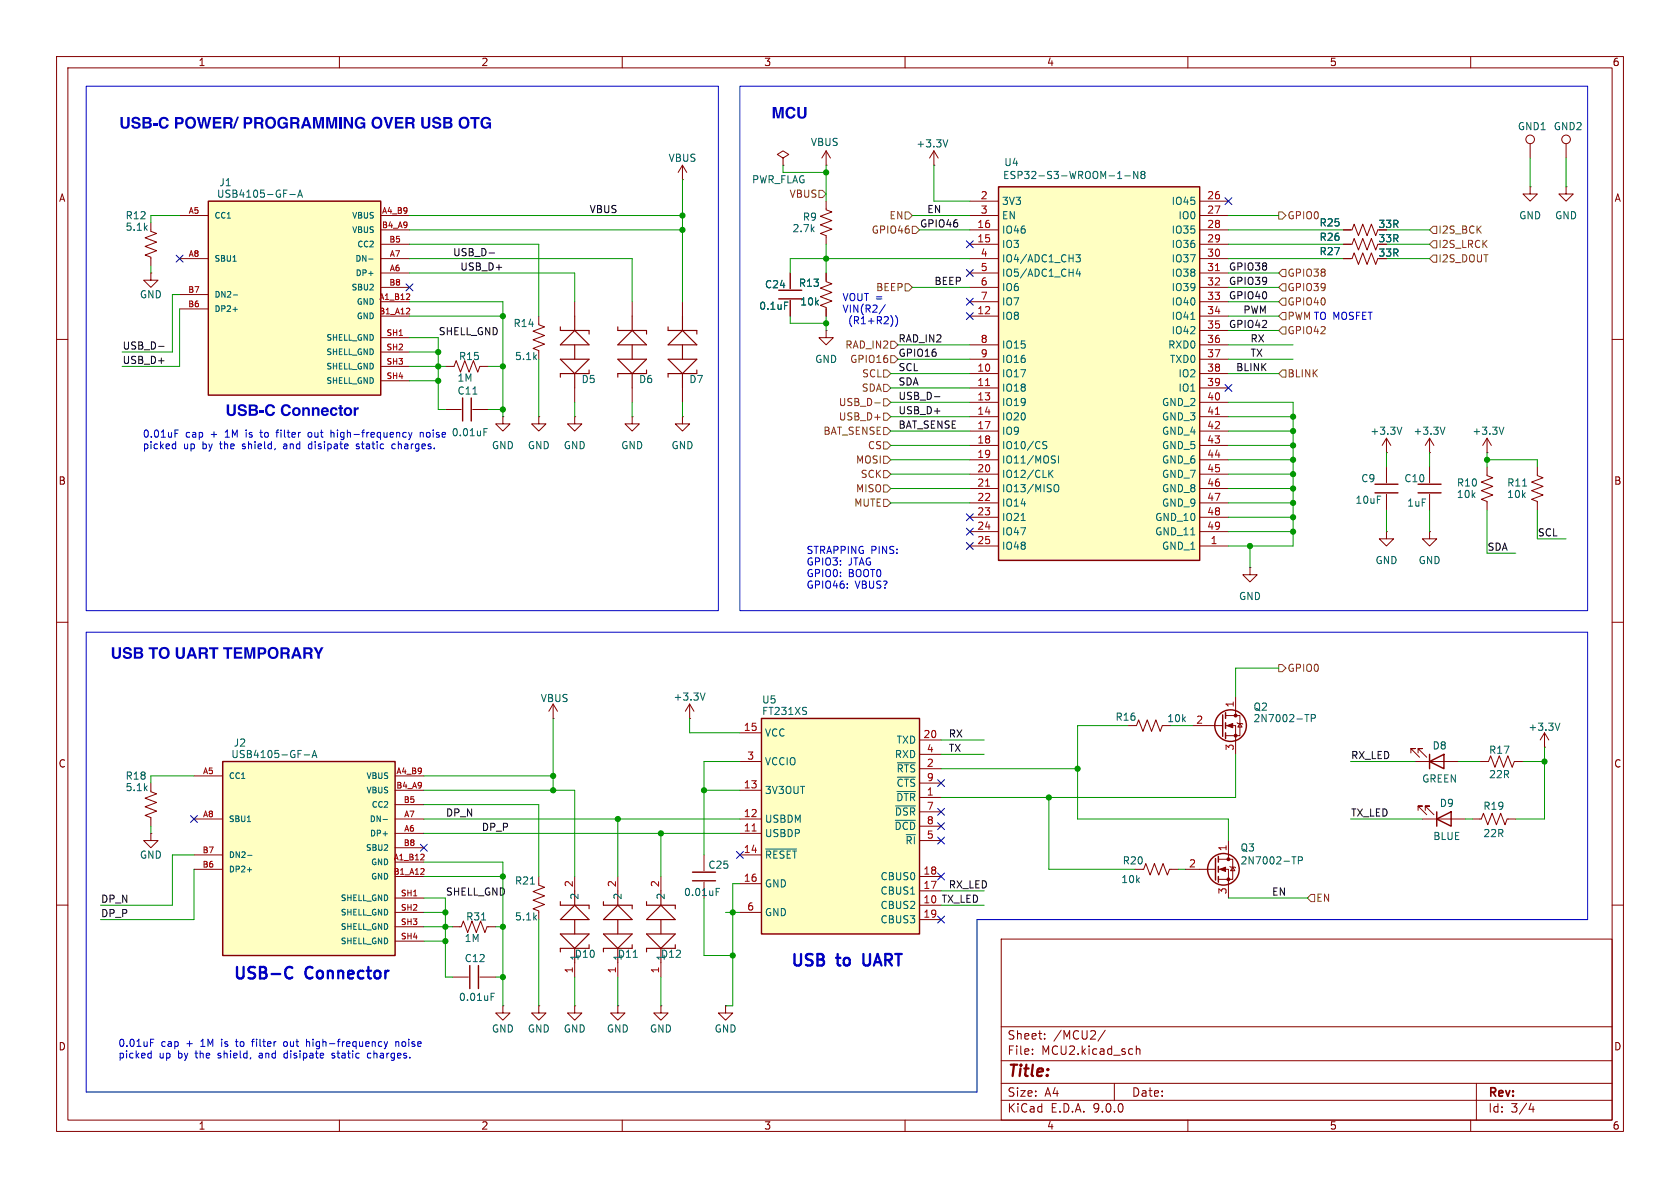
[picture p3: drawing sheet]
<svg xmlns="http://www.w3.org/2000/svg" width="297mm" height="210mm" viewBox="0 0 297 210" stroke-linecap="round" stroke-linejoin="round" font-family="sans-serif">
<g fill="none" stroke="#840000" stroke-width=".18">
<path d="M10 10h277v190h-277zM12 12h273v186h-273zM60 10v2M110 10v2M160 10v2M210 10v2M260 10v2M138.4 27.9l1-.6-1-.6-1 .6 1 .6v1.3M138.4 29.2h.1M146 35.6v1.5l1.1 .4-2.1 .7 2.1 .8-2.1 .8 2.1 .7-2.1 .8 1 .4v1.5M165.1 29.2h.1M165.1 26.7l-.8 1.2"/>
<path d="M165.1 26.7l.8 1.2M165.1 26.7v2.5M270.5 33v1.3h1.3l-1.3 1.3-1.3-1.3h1.3M270.5 33h.1M270.5 25.4v2.5M276.9 33v1.3h1.2l-1.2 1.3-1.3-1.3h1.3M276.9 33h.1M276.9 25.4v2.5M95.2 55.9v1.5l1.1 .4-2.1 .7 2.1 .8-2.1 .8 2.1 .7-2.1 .8 1 .4v1.5M146 48.3v1.5l1.1 .4-2.1 .7 2.1 .8-2.1 .8 2.1 .7-2.1 .8 1 .4v1.5M146 58.4v1.3h1.3l-1.3 1.3-1.2-1.3h1.2M146 58.4h.1"/>
<path d="M237.5 40.6h1.5l.4-1 .8 2.1 .7-2.1 .8 2.1 .7-2.1 .8 2.1 .4-1.1M237.5 43.2h1.5l.4-1 .8 2 .7-2 .8 2 .7-2 .8 2 .4-1M237.5 45.7h1.5l.4-1 .8 2 .7-2 .8 2 .7-2 .8 2 .4-1M10 60h2M245.1 77.5l-.8 1.2M245.1 77.5l.8 1.2M245.1 77.5v2.5M252.7 77.5l-.7 1.2M252.7 77.5l.8 1.2M252.7 77.5v2.5M262.9 77.5l-.8 1.2M262.9 77.5l.8 1.2"/>
<path d="M262.9 77.5v2.5M285 60h2M245.1 80h.1M245.1 94v1.3h1.3l-1.3 1.2-1.3-1.2h1.3M245.1 94h.1M245.1 82.6v2.7M245.1 87.4v2.8M252.7 80h.1M252.7 94v1.3h1.3l-1.3 1.2-1.2-1.2h1.2M252.7 94h.1M252.7 82.6v2.7M252.7 87.4v2.8"/>
<path d="M262.9 80h.1M262.9 82.6v1.5l1 .4-2 .7 2 .8-2 .7 2 .8-2 .8 1 .3v1.6M271.8 82.6v1.5l1 .4-2 .7 2 .8-2 .7 2 .8-2 .8 1 .3v1.6M10 110h2M285 110h2M26.7 138.4v1.6l1 .3-2 .8 2 .8-2 .7 2 .8-2 .7 1 .4v1.6M210.8 128.3h5.4M216.7 126.5h2.5v3.5h-2.5M216.7 128.3h1.7v5.1M218.4 123.2v3.3M218.7 127.8l.1 .1h.8l.1 .1M219.2 127.9l.4 .6h-.8z"/>
<path d="M249.4 133.1v-.8h.8h-.8l1.6 1.6M250.2 134.6h7.6M250.7 133.1v-.8h.8h-.8l1.5 1.6M261.6 134.6h1.5l.4-1 .8 2 .7-2 .8 2 .8-2 .7 2 .4-1h1.5M273 132.1h.1M273 129.5l-.7 1.3M273 129.5l.8 1.3M273 129.5v2.6M26.7 147.3v1.3h1.2l-1.2 1.3-1.3-1.3h1.3M26.7 147.3h.1M95.2 154.9v1.6l1.1 .3-2.1 .8 2.1 .8-2.1 .7 2.1 .8-2.1 .8 1 .3v1.6M101.6 154.9v2.6"/>
<path d="M109.2 154.9v2.6M116.8 154.9v2.6M10 160h2M80 163.8h1.5l.4-1 .8 2 .7-2 .8 2 .8-2 .7 2 .4-1h1.5M80 172.7h2.8M84.8 172.7h2.8M101.6 170.2v2.5M109.2 177.8v1.3h1.3l-1.3 1.2-1.3-1.2h1.3M109.2 177.8h.1M109.2 170.2v2.5M116.8 177.8v1.3h1.3l-1.3 1.2-1.2-1.2h1.2M116.8 177.8h.1"/>
<path d="M116.8 170.2v2.5M128.3 177.8v1.3h1.2l-1.2 1.2-1.3-1.2h1.3M128.3 177.8h.1M177 166h108v32h-108zM285 160h2M60 198v2M110 198v2M160 198v2M177 194.5h108M177 191.5h108M177 187.5h108M177 181.5h108"/>
<path d="M182.5 186.3v.1M182.5 185.5v.1M184.7 183.6v.1M184.7 182.8v.1M195.4 182.1l-1.3 2M197 191.5v3M200.9 184.9v1.5M200.9 185.5l.2-.1 .4 .1v.9M210 198v2M260 198v2M261 191.5v6.5M270.7 195l-.4 1.1h.9"/>
<path d="M271 195.6v1"/>
<circle cx="270.5" cy="24.6" r=".76"/>
<circle cx="276.9" cy="24.6" r=".76"/>
</g>
<g fill="none" stroke="#006464" stroke-width=".18">
<path d="M167.6 24.7l-.5 1.3M247.8 75.5l-.4 1.3M255.5 75.5l-.5 1.3M265.9 75.5l-.5 1.3M269.2 85.9h.7M230.7 126.3h.7M231.8 127l.6-.1 .1-.2v-.3l-.7-.1v1.3M275.8 127.8l-.5 1.3M93.8 156.3h.7M85.1 162.6h.8M86.8 176.2h.4M86.8 175.6h.6"/>
<path d="M112 169.2h.7"/>
</g>
<g fill="none" stroke="#840000" stroke-width=".25">
<path d="M243.1 85.6h4M243.1 87.1h4M250.7 85.6h4.1M250.7 87.1h4.1M216.2 126.4v3.8M216.7 126v1M216.7 127.8v1M216.7 129.5v1.1M252.7 134.6l2.6-1.2v2.5zM252.7 133.4v2.5M83.1 170.7v4.1M84.6 170.7v4.1"/>
<circle cx="217.6" cy="128.3" r="2.79"/>
</g>
<g fill="#840000" stroke="#840000" stroke-width=".18">
<path d="M216.9 128.3l1-.4v.8z"/>
<circle cx="218.4" cy="126.5" r=".25"/>
<circle cx="218.4" cy="130" r=".25"/>
</g>
<g fill="none" stroke="#840000" stroke-width=".2">
<path d="M99.1 159.4v.6h5v.7M101.6 157.5v2.5M106.7 159.4v.6h5.1v.7M109.2 157.5v2.5M114.3 159.4v.6h5.1v.7M116.8 157.5v2.5M99.1 165.1h5l-2.5 2.5zM101.6 160l2.5 2.6h-5zM101.6 162.6v2.5M101.6 167.6v2.6M104.1 167v.6h-5v.7M106.7 165.1h5.1l-2.6 2.5z"/>
<path d="M109.2 162.6v2.5M109.2 167.6v2.6M109.2 160l2.6 2.6h-5.1zM111.8 167v.6h-5.1v.7M114.3 165.1h5.1l-2.6 2.5zM114.3 162.6l2.5-2.6 2.6 2.6zM116.8 162.6v2.5M116.8 167.6v2.6M119.4 167v.6h-5.1v.7"/>
</g>
<path d="M39.4 134.6h30.4v34.3h-30.4z" fill="#ffffc2"/>
<path d="M39.4 134.6h30.4v34.3h-30.4z" fill="none" stroke="#840000" stroke-width=".25"/>
<g fill="none" stroke="#840000" stroke-width=".18">
<path d="M34.3 137.2h5.1M69.8 137.2h5.1M69.8 139.7h5.1M34.3 144.8h5.1M34.3 151.1h5.1M34.3 153.7h5.1M69.8 144.8h5.1M69.8 142.2h5.1M69.8 149.9h5.1M69.8 152.4h5.1M69.8 154.9h5.1M69.8 147.3h5.1"/>
<path d="M69.8 158.8h5.1M69.8 161.3h5.1M69.8 163.8h5.1M69.8 166.4h5.1M88.9 177.8v1.3h1.3l-1.3 1.2-1.3-1.2h1.3M88.9 177.8h.1M95.2 177.8v1.3h1.3l-1.3 1.2-1.2-1.2h1.2M95.2 177.8h.1M101.6 177.8v1.3h1.3l-1.3 1.2-1.3-1.2h1.3M101.6 177.8h.1"/>
</g>
<path d="M53.8 133.4h.9M55.2 133.9l.4-1.2 .4 1.2M55.3 133.6h.6M43.7 145.2h.6M43.7 153.7h.8M43.8 151.2h.8M67.7 144.9h.8" fill="none" stroke="#006464" stroke-width=".18"/>
<path d="M74.3 152h.7M74.3 154.6h.7M74.9 151.1v.3M74.9 153.6v.4" fill="none" stroke="#a90000" stroke-width=".18"/>
<path d="M176.5 33h35.6v66.1h-35.6z" fill="#ffffc2"/>
<g fill="none" stroke="#840000" stroke-width=".25">
<path d="M176.5 33h35.6v66.1h-35.6zM137.7 51.3h4M137.7 52.8h4M122.4 155.7h4.1M122.4 154.2h4.1M214.9 151.8v3.8M215.4 151.4v1M215.4 153.2v1M215.4 154.9v1.1M254 144.8l2.5-1.3v2.6zM254 143.5v2.6"/>
<circle cx="216.3" cy="153.7" r="2.79"/>
</g>
<g fill="none" stroke="#840000" stroke-width=".18">
<path d="M26.7 39.4v1.5l1 .4-2 .7 2 .8-2 .8 2 .7-2 .8 1 .4v1.5M146 29.2h.1M146 26.7l-.7 1.2M146 26.7l.8 1.2M146 26.7v2.5M171.4 35.6h5.1M171.4 38.1h5.1M212.1 35.6h5.1M212.1 38.1h5.1M26.7 48.3v1.2h1.2l-1.2 1.3-1.3-1.3h1.3M26.7 48.3h.1M101.6 53.3v2.6"/>
<path d="M111.8 53.3v2.6M139.7 48.3v2.8M139.7 53.1v2.8M171.4 40.6h5.1M171.4 43.2h5.1M171.4 45.7h5.1M171.4 48.3h5.1M171.4 50.8h5.1M171.4 53.3h5.1M171.4 55.9h5.1M212.1 40.6h5.1M212.1 43.2h5.1"/>
<path d="M212.1 45.7h5.1M212.1 48.3h5.1M212.1 50.8h5.1M212.1 53.3h5.1M212.1 55.9h5.1M212.1 58.4h5.1M78.7 64.8h1.6l.3-1 .8 2 .8-2 .7 2 .8-2 .8 2 .3-1h1.6M101.6 68.6v2.5M111.8 68.6v2.5M171.4 61h5.1M171.4 63.5h5.1M171.4 66h5.1"/>
<path d="M171.4 68.6h5.1M171.4 71.1h5.1M171.4 73.7h5.1M171.4 76.2h5.1M171.4 78.7h5.1M212.1 61h5.1M212.1 63.5h5.1M212.1 66h5.1M212.1 68.6h5.1M212.1 71.1h5.1M212.1 73.7h5.1M212.1 76.2h5.1"/>
<path d="M212.1 78.7h5.1M171.4 81.3h5.1M171.4 83.8h5.1M171.4 86.4h5.1M171.4 88.9h5.1M171.4 91.4h5.1M171.4 94h5.1M171.4 96.5h5.1M212.1 81.3h5.1M212.1 83.8h5.1M212.1 86.4h5.1M212.1 88.9h5.1"/>
<path d="M212.1 91.4h5.1M212.1 94h5.1M212.1 96.5h5.1M97.8 127h.1M97.8 124.5l-.8 1.2M97.8 124.5l.8 1.2M97.8 124.5v2.5M199.4 128.3h1.5l.4-1 .8 2 .7-2 .8 2 .7-2 .8 2 .4-1h1.5M124.5 151.1v2.8M124.5 156v2.8M200.7 153.7h1.5l.4-1 .7 2 .8-2 .8 2 .7-2 .8 2 .4-1h1.5M209.5 153.7h5.4"/>
<path d="M215.4 151.9h2.5v3.5h-2.5M215.4 153.7h1.8v5.1M217.2 148.6v3.3M217.4 153.2l.2 .1h.7l.1 .1M217.9 153.3l.4 .6h-.7zM250.7 143.3v-.8h.8h-.8l1.5 1.5M251.5 144.8h7.6M252 143.3v-.8h.7h-.7l1.5 1.5M260.3 144.8h1.6l.4-1 .7 2 .8-2 .7 2 .8-2 .8 2 .3-1h1.6"/>
</g>
<g fill="none" stroke="#006464" stroke-width=".18">
<path d="M197.6 31.6h.7M198.9 31.1h.9M201.1 30.3v1.3l-.7-1.3v1.3M201.9 30.8l-.2 .3 .1 .3 .1 .2 .4-.1 .1-.2v-.2l-.2-.3M201.9 30.8l-.2-.2 .2-.3h.3l.2 .2-.2 .3M201.9 30.8h.3M138.7 53.4h.6M190.2 45h.8l-.4 .5 .3 .1v.6l-.2 .1-.5-.1M190.6 47.5l-.3 .9h.7M190.9 48v.8M210.5 56.5h.7M184.3 78.4l.8 .6-.3 .3h-.5"/>
<path d="M185.1 78.1l-.5-.1-.3 .3M180.5 92h.8M185.4 83.1v1.3M185.6 83.7l.5 .7M186.1 80.6l.5 .1M186.1 83.1l-.7 .8M186.3 81.3l.3 .2-.3 .4M186.4 85.9l.2-.2a.43 .43 0 0 1 .6 .4v.4a.43 .43 0 0 1-.3 .4 .43 .43 0 0 1-.5-.1M187.1 80.6v1.3M126.6 157.6h.4M126.6 157h.6M228.4 151.5h.7"/>
<path d="M229.5 152.1h.6l.2-.2-.1-.3-.7-.1v1.2"/>
</g>
<path d="M214.9 47.8h.7M174.2 68.2h.8M214.9 73.2h.7M174.2 85.9h.8" fill="none" stroke="#a90000" stroke-width=".18"/>
<g fill="none" stroke="#840000" stroke-width=".2">
<path d="M99.1 57.8v.6h5v.7M101.6 55.9v2.5M109.2 57.8v.6h5.1v.7M111.8 55.9v2.5M99.1 63.5h5l-2.5 2.5zM99.1 61l2.5-2.6 2.5 2.6zM101.6 61v2.5M101.6 66v2.6M104.1 65.4v.6h-5v.7M109.2 63.5h5.1l-2.5 2.5zM109.2 61l2.6-2.6 2.5 2.6zM111.8 61v2.5"/>
<path d="M111.8 66v2.6M114.3 65.4v.6h-5.1v.7"/>
</g>
<g fill="#840000" stroke="#840000" stroke-width=".18">
<path d="M215.6 153.7l1.1-.4v.8z"/>
<circle cx="217.2" cy="151.9" r=".25"/>
<circle cx="217.2" cy="155.4" r=".25"/>
</g>
<path d="M36.8 35.6h30.5v34.3h-30.5z" fill="#ffffc2"/>
<path d="M36.8 35.6h30.5v34.3h-30.5zM81.8 70.4v4M83.3 70.4v4" fill="none" stroke="#840000" stroke-width=".25"/>
<g fill="none" stroke="#840000" stroke-width=".18">
<path d="M31.7 38.1h5.1M67.3 38.1h5.1M120.6 31.8h.1M120.6 29.2l-.7 1.3M120.6 29.2l.8 1.3M120.6 29.2v2.6M31.7 45.7h5.1M31.7 52.1h5.1M31.7 54.6h5.1M67.3 45.7h5.1M67.3 40.6h5.1M67.3 43.2h5.1"/>
<path d="M67.3 50.8h5.1M67.3 53.3h5.1M67.3 55.9h5.1M67.3 48.3h5.1M67.3 59.7h5.1M120.6 53.3v2.6M67.3 62.2h5.1M67.3 64.8h5.1M67.3 67.3h5.1M78.7 72.4h2.8M83.6 72.4h2.8M88.9 73.7v1.2h1.3l-1.3 1.3-1.3-1.3h1.3"/>
<path d="M88.9 73.7h.1M95.2 73.7v1.2h1.3l-1.3 1.3-1.2-1.3h1.2M95.2 73.7h.1M101.6 73.7v1.2h1.3l-1.3 1.3-1.3-1.3h1.3M101.6 73.7h.1M111.8 73.7v1.2h1.2l-1.2 1.3-1.3-1.3h1.3M111.8 73.7h.1M120.6 68.6v2.5M221 100.3v1.3h1.2l-1.2 1.3-1.3-1.3h1.3M221 100.3h.1M121.9 127h.1M121.9 124.5l-.7 1.2"/>
<path d="M121.9 124.5l.8 1.2M121.9 124.5v2.5"/>
</g>
<path d="M51.2 34.4h1M52.6 34.9l.4-1.3 .5 1.3M52.7 34.5h.7M41.2 46.2h.6M41.2 54.7h.8M41.2 52.1h.8M65.2 45.8h.8M83.6 69.7h.7M85.6 76.4h.4M85.6 75.8h.6M124.6 122.5l-.4 1.3" fill="none" stroke="#006464" stroke-width=".18"/>
<path d="M71.8 53h.6M71.8 55.5h.6M72.4 52v.4M72.4 54.6v.3" fill="none" stroke="#a90000" stroke-width=".18"/>
<path d="M118.1 57.8v.6h5.1v.7M120.6 55.9v2.5M118.1 63.5h5.1l-2.6 2.5zM118.1 61l2.5-2.6 2.6 2.6zM120.6 61v2.5M120.6 66v2.6M123.2 65.4v.6h-5.1v.7" fill="none" stroke="#840000" stroke-width=".2"/>
<path d="M134.6 127h28v38.1h-28z" fill="#ffffc2"/>
<path d="M134.6 127h28v38.1h-28z" fill="none" stroke="#840000" stroke-width=".25"/>
<g fill="none" stroke="#840000" stroke-width=".18">
<path d="M139.7 48.3v2.8M139.7 53.1v2.8M146 48.3v1.2M146 54.6v1.3M237.5 43.2h1.3M237.5 40.6h1.3M237.5 45.7h1.3M120.6 73.7v1.2h1.3l-1.3 1.3-1.2-1.3h1.2M120.6 73.7h.1M130.8 129.5h3.8M130.8 134.6h3.8M130.8 139.7h3.8"/>
<path d="M162.6 130.8h3.8M162.6 133.4h3.8M162.6 135.9h3.8M162.6 138.4h3.8M130.8 144.8h3.8M130.8 147.3h3.8M130.8 151.1h3.8M130.8 156.2h3.8M162.6 141h3.8M162.6 143.5h3.8M162.6 146.1h3.8M162.6 148.6h3.8"/>
<path d="M162.6 154.9h3.8M162.6 157.5h3.8M130.8 161.3h3.8M162.6 160h3.8M162.6 162.6h3.8"/>
</g>
<path d="M133 146.9h.7" fill="none" stroke="#a90000" stroke-width=".18"/>
<path d="M138.7 53.4h.6M158.6 139.9h3.2M158.6 134.8h3.2M158.6 137.4h3.2M135.4 150.1h5.4M158.3 145h3.5M158.3 142.5h3.5" fill="none" stroke="#006464" stroke-width=".18"/>
<g fill="none" stroke="#725600" stroke-width=".18">
<path d="M144.8 33.7h.6l.6 .6-.6 .6h-.6zM160 37.5h.7l.6 .6-.6 .6h-.7zM226.1 37.5h.6l.6 .6-.6 .6h-.6zM160 50.2h.7l.6 .6-.6 .6h-.7zM161.3 40h.6l.7 .6-.7 .7h-.6zM226.7 47.6h.6v1.3h-.6l-.6-.6zM226.7 50.2h.6v1.2h-.6l-.6-.6zM226.7 57.8h.6v1.3h-.6l-.6-.7zM226.7 55.2h.6v1.3h-.6l-.6-.6zM226.7 52.7h.6v1.3h-.6l-.6-.7zM253.4 42.5h.6v1.3h-.6l-.7-.6zM253.4 40h.6v1.3h-.6l-.7-.7z"/>
<path d="M253.4 45.1h.6v1.3h-.6l-.7-.7zM154.6 71.2h1M156.2 65.4h.6l.7 .6-.7 .7h-.6zM156.2 73h.6l.7 .7-.7 .6h-.6zM156.2 70.5h.6l.7 .6-.7 .7h-.6zM156.2 67.9h.6l.7 .7-.7 .6h-.6zM156.2 78.1h.6l.7 .6-.7 .7h-.6zM156.2 75.6h.6l.7 .6-.7 .6h-.6zM157.5 62.9h.6l.6 .6-.6 .6h-.6zM157.5 60.3h.6l.6 .7-.6 .6h-.6zM226.7 65.4h.6v1.3h-.6l-.6-.7zM156.2 85.7h.6l.7 .7-.7 .6h-.6z"/>
<path d="M156.2 83.2h.6l.7 .6-.7 .7h-.6zM156.2 80.6h.6l.7 .7-.7 .6h-.6zM156.2 88.3h.6l.7 .6-.7 .6h-.6zM226.1 117.5h.6l.6 .6-.6 .6h-.6zM231.8 158.1h.6v1.3h-.6l-.7-.6z"/>
</g>
<path d="M86.5 44.7h.9M28 61.2h1M165.2 70.1h1" fill="none" stroke="#0f0f0f" stroke-width=".18"/>
<g fill="none" stroke="#0000c2" stroke-width=".18">
<path d="M15.2 15.2h111.8v92.8h-111.8zM130.8 15.2h149.9v92.8h-149.9zM156.5 53.9l-1.1 1.6M158.3 55.8a1.46 1.46 0 0 1 0 1.9M30.7 78.5h.4M30.9 76.6h.5M30.9 76h.6M31.1 78.1v1.2M31.1 79.3h-.4M45.9 76.4h.5M46.1 76l.1 1.2M48.8 76.4h.5"/>
<path d="M49.3 76l-.3 .2v1.1M50.3 78.5h-.1M50.3 78.8l-.2 .2 .2 .3M55 78.5h-.4l-.1 .2 .1 .5 .4 .1M55 76.5l-.3-.1-.2 .3v.5l.2 .1 .3-.1M58.6 76.5h.4l.1 .8M63 78.5v.3l.5 .3M63.5 79.1l-.2 .2h-.3M69.4 78.5l-.1 .2v.5l.2 .1h.4M72.2 76.4l.3 .9M72.5 77.3l-.3 .4M72.8 76.4l-.3 .9"/>
<path d="M74.3 76.6l.2-.2 .3 .1v.8M74.3 76.4v.9M15.2 111.8h265.5v50.8h-108v30.4h-157.5zM149.8 103.9v.1M149.8 103.2v.1M26.4 186.2h.3M26.6 184.3h.4M26.6 183.7h.6M26.7 185.8v1.2M26.7 187h-.3M41.6 184.1h.5M41.8 183.7l.1 1.2"/>
<path d="M44.5 184.1h.4M44.9 183.7l-.3 .2v1.1M46 186.2h-.2M46 186.5l-.2 .2 .2 .3M50.7 186.2h-.4l-.1 .2 .1 .5 .4 .1M50.7 184.2l-.3-.1-.3 .3 .1 .5 .2 .1 .3-.1M54.3 184.2h.4v.8M58.7 186.2v.3l.5 .3M59.2 186.8l-.2 .2h-.3M65.1 186.2l-.1 .2v.5l.2 .1h.4M67.9 184.1l.3 .9M68.2 185l-.3 .4"/>
<path d="M68.5 184.1l-.3 .9M70 184.3l.2-.2 .3 .1v.8M70 184.1v.9"/>
</g>
<g fill="none" stroke="#009600" stroke-width=".18">
<path d="M31.7 38.1h-5v1.3M72.4 38.1h48.2M120.6 31.8v21.5M138.4 29.2v1.3h7.6M146 29.2v6.4M161.3 38.1h10.1M165.1 29.2v6.4h6.3M217.2 38.1h8.9M270.5 27.9v5.1M276.9 27.9v5.1M26.7 47v1.3M31.7 54.6v10.2h-10.1"/>
<path d="M31.7 52.1h-1.2v10.1h-8.9M72.4 40.6h48.2M72.4 43.2h22.8v12.7M72.4 45.7h39.4v7.6M72.4 48.3h29.2v5M72.4 55.9h16.5M72.4 53.3h16.5v20.4M72.4 59.7h5.1v12.7h1.2M139.7 55.9v1.3h6.3M146 43.2v5.1M146 55.9v2.5M161.3 50.8h10.1"/>
<path d="M162.6 40.6h8.8M171.4 45.7h-31.7v2.6M217.2 40.6h20.3M217.2 43.2h20.3M217.2 45.7h20.3M217.2 48.3h8.9M217.2 55.9h8.9M217.2 53.3h8.9M217.2 50.8h8.9M217.2 58.4h8.9M245.1 40.6h7.6M245.1 43.2h7.6"/>
<path d="M245.1 45.7h7.6M72.4 64.8h6.3M72.4 62.2h5.1M72.4 67.3h5.1M86.4 64.8h2.5M86.4 72.4h2.5M95.2 63.5v10.2M101.6 71.1v2.6M111.8 71.1v2.6M120.6 71.1v2.6M157.5 71.1h13.9M157.5 66h13.9"/>
<path d="M157.5 68.6h13.9M157.5 73.7h13.9M157.5 76.2h13.9M157.5 78.7h13.9M158.7 63.5h12.7M158.7 61h12.7M217.2 71.1h11.4v25.4h-11.4M217.2 63.5h11.4M217.2 66h8.9M217.2 61h11.4M217.2 73.7h11.4M217.2 76.2h11.4"/>
<path d="M217.2 78.7h11.4M157.5 83.8h13.9M157.5 81.3h13.9M157.5 88.9h13.9M157.5 86.4h13.9M217.2 91.4h11.4M217.2 83.8h11.4M217.2 81.3h11.4M217.2 88.9h11.4M217.2 86.4h11.4M217.2 94h11.4M221 96.5v3.8"/>
<path d="M245.1 80v2.6M245.1 90.2v3.8M252.7 80v2.6M252.7 90.2v3.8M262.9 80v2.6M262.9 90.2v7.6h5.1M262.9 81.3h8.9v1.3M271.8 90.2v5.1h5.1M226.1 118.1h-7.7v5.1M34.3 137.2h-7.6v1.2M74.9 139.7h26.7v15.2M74.9 137.2h22.9"/>
<path d="M97.8 127v12.7M121.9 127v2.5h8.9M124.5 139.7h6.3M130.8 134.6h-6.3v16.5M166.4 135.9h24.1M166.4 130.8h7.6M166.4 133.4h7.6M199.4 128.3h-8.9v16.5h26.7v3.8M207 128.3h3.8M218.4 133.4v7.6h-52M238.8 134.6h11.4M257.8 134.6h3.8"/>
<path d="M269.2 134.6h3.8M273 132.1v12.7h-5M26.7 146.1v1.2M34.3 151.1h-3.8v8.9h-12.7M34.3 153.7v8.9h-16.5M74.9 147.3h55.9M74.9 144.8h55.9M74.9 152.4h14v25.4M74.9 142.2h20.3v12.7M74.9 158.8h3.8v13.9h1.3M74.9 154.9h14M109.2 144.8v10.1"/>
<path d="M116.8 147.3v7.6M124.5 158.8v10.1h5M130.8 156.2h-1.3v21.6h-1.2M166.4 157.5h7.6M185.4 141v12.7h15.3M208.3 153.7h1.2M217.2 158.8h13.9M238.8 144.8h12.7M259.1 144.8h1.2M74.9 161.3h3.8M74.9 163.8h5.1M74.9 166.4h3.8"/>
<path d="M87.6 163.8h1.3M87.6 172.7h1.3M95.2 162.6v15.2M101.6 172.7v5.1M109.2 172.7v5.1M116.8 172.7v5.1M128.3 161.3h2.5M166.4 160h7.6"/>
</g>
<g fill="none" stroke="#000084" stroke-width=".18">
<path d="M216.6 35l1.2 1.2M217.8 35l-1.2 1.2M31.1 45.1l1.3 1.2M32.4 45.1l-1.3 1.2M71.8 50.2l1.2 1.2M73 50.2l-1.2 1.2M170.8 55.3l1.3 1.2M170.8 52.7l1.3 1.2M170.8 47.7l1.3 1.2M170.8 42.6l1.3 1.2M172.1 55.3l-1.3 1.2M172.1 52.7l-1.3 1.2"/>
<path d="M172.1 47.7l-1.3 1.2M172.1 42.6l-1.3 1.2M216.6 68l1.2 1.2M217.8 68l-1.2 1.2M170.8 93.4l1.3 1.2M170.8 95.9l1.3 1.2M170.8 90.8l1.3 1.2M172.1 93.4l-1.3 1.2M172.1 95.9l-1.3 1.2M172.1 90.8l-1.3 1.2M165.8 137.8l1.2 1.2M167 137.8l-1.2 1.2"/>
<path d="M33.7 144.2l1.2 1.2M34.9 144.2l-1.2 1.2M74.3 149.3l1.2 1.2M75.5 149.3l-1.2 1.2M130.2 150.5l1.2 1.2M131.4 150.5l-1.2 1.2M165.8 142.9l1.2 1.2M165.8 154.3l1.2 1.2M165.8 148l1.2 1.2M165.8 145.4l1.2 1.3M167 142.9l-1.2 1.2M167 154.3l-1.2 1.2"/>
<path d="M167 148l-1.2 1.2M167 145.4l-1.2 1.3M165.8 162l1.2 1.2M167 162l-1.2 1.2"/>
</g>
<path d="M50.8 171a.71 .71 0 0 1 .9 .1M51.7 172.8a.71 .71 0 0 1-.9 .1M152.6 168.6l.1 1.9" fill="none" stroke="#0000c2" stroke-width=".41"/>
<g fill="#009600" stroke="#009600" stroke-width=".18">
<circle cx="228.6" cy="86.4" r=".46"/>
<circle cx="228.6" cy="88.9" r=".46"/>
<circle cx="228.6" cy="83.8" r=".46"/>
<circle cx="228.6" cy="81.3" r=".46"/>
<circle cx="262.9" cy="81.3" r=".46"/>
<circle cx="221" cy="96.5" r=".46"/>
<circle cx="228.6" cy="91.4" r=".46"/>
<circle cx="228.6" cy="94" r=".46"/>
<circle cx="185.4" cy="141" r=".46"/>
<circle cx="190.5" cy="135.9" r=".46"/>
<circle cx="273" cy="134.6" r=".46"/>
<circle cx="146" cy="45.7" r=".46"/>
<circle cx="228.6" cy="76.2" r=".46"/>
<circle cx="228.6" cy="73.7" r=".46"/>
<circle cx="228.6" cy="78.7" r=".46"/>
<circle cx="146" cy="57.2" r=".46"/>
<circle cx="146" cy="30.5" r=".46"/>
<circle cx="97.8" cy="139.7" r=".46"/>
<circle cx="124.5" cy="139.7" r=".46"/>
<circle cx="97.8" cy="137.2" r=".46"/>
<circle cx="129.5" cy="168.9" r=".46"/>
<circle cx="129.5" cy="161.3" r=".46"/>
<circle cx="116.8" cy="147.3" r=".46"/>
<circle cx="109.2" cy="144.8" r=".46"/>
<circle cx="88.9" cy="64.8" r=".46"/>
<circle cx="88.9" cy="72.4" r=".46"/>
<circle cx="88.9" cy="55.9" r=".46"/>
<circle cx="120.6" cy="40.6" r=".46"/>
<circle cx="120.6" cy="38.1" r=".46"/>
<circle cx="77.5" cy="67.3" r=".46"/>
<circle cx="77.5" cy="64.8" r=".46"/>
<circle cx="77.5" cy="62.2" r=".46"/>
<circle cx="78.7" cy="166.4" r=".46"/>
<circle cx="88.9" cy="172.7" r=".46"/>
<circle cx="88.9" cy="163.8" r=".46"/>
<circle cx="78.7" cy="161.3" r=".46"/>
<circle cx="88.9" cy="154.9" r=".46"/>
<circle cx="78.7" cy="163.8" r=".46"/>
</g>
<g font-size="2.8" fill="#0000c2">
<text x="21.1" y="23">USB-C POWER/ PROGRAMMING OVER USB OTG</text>
<text x="136.4" y="21.3">MCU</text>
<text x="39.9" y="73.8">USB-C Connector</text>
<text x="19.6" y="116.8">USB TO UART TEMPORARY</text>
<text x="41.1" y="173.2">USB-C</text>
<text x="54.2" y="173.2">Connector</text>
<text x="139.7" y="170.9">USB</text>
<text x="148.2" y="170.9">to</text>
<text x="153.5" y="170.9">UART</text>
</g>
<text font-size="2.8" fill="#840000" x="178" y="190.9">Title:</text>
<g font-size="2.1" fill="#840000">
<text x="178" y="184">Sheet:</text>
<text x="186.2" y="184">/MCU2/</text>
<text x="178" y="186.7">File:</text>
<text x="184.1" y="186.7">MCU2.kicad_sch</text>
<text x="178" y="196.9">KiCad</text>
<text x="178" y="194.1">Size:</text>
<text x="184.7" y="194.1">A4</text>
<text x="185.7" y="196.9">E.D.A.</text>
<text x="193.3" y="196.9">9.0.0</text>
<text x="200" y="194.1">Date:</text>
<text x="263" y="194.3">Rev:</text>
<text x="263" y="196.9">Id:</text>
<text x="267.1" y="196.9">3/4</text>
</g>
<g font-size="1.8" fill="#840000">
<text x="35" y="11.9">1</text>
<text x="85" y="11.9">2</text>
<text x="135" y="11.9">3</text>
<text x="185" y="11.9">4</text>
<text x="235" y="11.9">5</text>
<text x="285" y="11.9">6</text>
<text x="10.3" y="35.9">A</text>
<text x="285.3" y="35.9">A</text>
<text x="243.6" y="40.5">33R</text>
<text x="243.6" y="43">33R</text>
<text x="243.6" y="45.6">33R</text>
<text x="10.3" y="85.9">B</text>
<text x="285.3" y="85.9">B</text>
<text x="10.3" y="135.9">C</text>
<text x="285.3" y="135.9">C</text>
<text x="10.3" y="185.9">D</text>
<text x="285.3" y="185.9">D</text>
<text x="35" y="199.9">1</text>
<text x="85" y="199.9">2</text>
<text x="135" y="199.9">3</text>
<text x="185" y="199.9">4</text>
<text x="235" y="199.9">5</text>
<text x="285" y="199.9">6</text>
</g>
<g font-size="1.8" fill="#006464">
<text x="268.2" y="23.2">GND1</text>
<text x="274.6" y="23.2">GND2</text>
<text x="118.1" y="28.8">VBUS</text>
<text x="143.2" y="26">VBUS</text>
<text x="161.9" y="26.3">+3.3V</text>
<text x="177.4" y="29.6">U4</text>
<text x="38.3" y="35.2">USB4105-GF-A</text>
<text x="38.7" y="33.1">J1</text>
<text x="132.8" y="32.6">PWR_FLAG</text>
<text x="177.2" y="31.9">ESP32-S3-WROOM-1-N8</text>
<text x="22.1" y="41">5.1k</text>
<text x="22.1" y="39">R12</text>
<text x="140" y="41.2">2.7k</text>
<text x="141.8" y="39.2">R9</text>
<text x="177" y="36.4">3V3</text>
<text x="177" y="39">EN</text>
<text x="177" y="41.5">IO46</text>
<text x="207" y="36.4">IO45</text>
<text x="207" y="41.5">IO35</text>
<text x="208.2" y="39">IO0</text>
<text x="233.2" y="40.2">R25</text>
<text x="268.5" y="39">GND</text>
<text x="274.8" y="39">GND</text>
<text x="177" y="44">IO3</text>
<text x="177" y="46.6">IO4/ADC1_CH3</text>
<text x="207" y="44">IO36</text>
<text x="207" y="46.6">IO37</text>
<text x="233.2" y="42.8">R26</text>
<text x="233.2" y="45.3">R27</text>
<text x="24.6" y="52.9">GND</text>
<text x="135.1" y="51.2">C24</text>
<text x="141.1" y="50.9">R13</text>
<text x="177" y="49.1">IO5/ADC1_CH4</text>
<text x="177" y="51.7">IO6</text>
<text x="207" y="49.1">IO38</text>
<text x="207" y="51.7">IO39</text>
<text x="90.7" y="58">R14</text>
<text x="134.1" y="55">0.1uF</text>
<text x="141.4" y="54.2">10k</text>
<text x="177" y="54.2">IO7</text>
<text x="177" y="56.7">IO8</text>
<text x="207" y="54.2">IO40</text>
<text x="207" y="56.7">IO41</text>
<text x="207" y="59.3">IO42</text>
<text x="81" y="63.9">R15</text>
<text x="90.9" y="63.9">5.1k</text>
<text x="144" y="64.4">GND</text>
<text x="177" y="61.8">IO15</text>
<text x="177" y="64.4">IO16</text>
<text x="206.4" y="61.8">RXD0</text>
<text x="206.7" y="64.4">TXD0</text>
<text x="80.8" y="67.7">1M</text>
<text x="80.8" y="70">C11</text>
<text x="102.7" y="67.9">D5</text>
<text x="112.9" y="67.9">D6</text>
<text x="121.8" y="67.9">D7</text>
<text x="177" y="66.9">IO17</text>
<text x="177" y="69.4">IO18</text>
<text x="177" y="72">IO19</text>
<text x="205.3" y="72">GND_2</text>
<text x="208.2" y="66.9">IO2</text>
<text x="208.2" y="69.4">IO1</text>
<text x="177" y="74.5">IO20</text>
<text x="177" y="77.1">IO9</text>
<text x="205.3" y="74.5">GND_3</text>
<text x="205.3" y="77.1">GND_4</text>
<text x="242.2" y="77.1">+3.3V</text>
<text x="249.8" y="77.1">+3.3V</text>
<text x="260.2" y="77.1">+3.3V</text>
<text x="86.9" y="79.6">GND</text>
<text x="93.2" y="79.6">GND</text>
<text x="99.6" y="79.6">GND</text>
<text x="109.7" y="79.6">GND</text>
<text x="118.6" y="79.6">GND</text>
<text x="177" y="79.6">IO10/CS</text>
<text x="177" y="82.1">IO11/MOSI</text>
<text x="205.3" y="79.6">GND_5</text>
<text x="205.3" y="82.1">GND_6</text>
<text x="177" y="84.7">IO12/CLK</text>
<text x="177" y="87.2">IO13/MISO</text>
<text x="177" y="89.8">IO14</text>
<text x="205.3" y="84.7">GND_7</text>
<text x="205.3" y="87.2">GND_8</text>
<text x="205.3" y="89.8">GND_9</text>
<text x="239.5" y="89.3">10uF</text>
<text x="240.5" y="85.4">C9</text>
<text x="248.2" y="85.4">C10</text>
<text x="248.7" y="89.8">1uF</text>
<text x="257.5" y="88.2">10k</text>
<text x="257.5" y="86.2">R10</text>
<text x="266.3" y="88.2">10k</text>
<text x="266.4" y="86.2">R11</text>
<text x="177" y="92.3">IO21</text>
<text x="177" y="94.8">IO47</text>
<text x="204.1" y="92.3">GND_10</text>
<text x="204.1" y="94.8">GND_11</text>
<text x="177" y="97.4">IO48</text>
<text x="205.3" y="97.4">GND_1</text>
<text x="243.1" y="99.9">GND</text>
<text x="250.7" y="99.9">GND</text>
<text x="218.9" y="106.3">GND</text>
<text x="95.5" y="124.3">VBUS</text>
<text x="119" y="124.1">+3.3V</text>
<text x="134.6" y="124.6">U5</text>
<text x="221.5" y="125.8">Q2</text>
<text x="134.6" y="126.6">FT231XS</text>
<text x="135.1" y="130.4">VCC</text>
<text x="158.4" y="131.7">TXD</text>
<text x="197.1" y="127.6">R16</text>
<text x="206.3" y="127.9">10k</text>
<text x="221.5" y="127.9">2N7002-TP</text>
<text x="270.1" y="129.4">+3.3V</text>
<text x="40.8" y="134.2">USB4105-GF-A</text>
<text x="41.2" y="132.2">J2</text>
<text x="135.1" y="135.5">VCCIO</text>
<text x="158.1" y="134.2">RXD</text>
<text x="158.4" y="136.8">~{RTS}</text>
<text x="253.2" y="132.7">D8</text>
<text x="263.2" y="133.5">R17</text>
<text x="263.2" y="137.8">22R</text>
<text x="22.1" y="140.1">5.1k</text>
<text x="22.1" y="138">R18</text>
<text x="135.1" y="140.6">3V3OUT</text>
<text x="158.3" y="141.8">~{DTR}</text>
<text x="158.4" y="139.3">~{CTS}</text>
<text x="251.3" y="138.5">GREEN</text>
<text x="254.4" y="142.8">D9</text>
<text x="262.1" y="143.4">R19</text>
<text x="135.1" y="145.6">USBDM</text>
<text x="135.1" y="148.2">USBDP</text>
<text x="158" y="146.9">~{DCD}</text>
<text x="158.1" y="144.4">~{DSR}</text>
<text x="160" y="149.5">~{RI}</text>
<text x="253.3" y="148.7">BLUE</text>
<text x="262.1" y="148.2">22R</text>
<text x="24.6" y="152">GND</text>
<text x="125.1" y="153.8">C25</text>
<text x="135.1" y="152">~{RESET}</text>
<text x="155.6" y="155.8">CBUS0</text>
<text x="198.4" y="153">R20</text>
<text x="219.2" y="150.7">Q3</text>
<text x="219.2" y="153">2N7002-TP</text>
<text x="90.9" y="156.6">R21</text>
<text x="102.5" y="159.1" transform="rotate(-90 102.5 159.1)">2</text>
<text x="110.1" y="159.1" transform="rotate(-90 110.1 159.1)">2</text>
<text x="117.7" y="159.1" transform="rotate(-90 117.7 159.1)">2</text>
<text x="120.8" y="158.6">0.01uF</text>
<text x="135.1" y="157.1">GND</text>
<text x="155.6" y="158.3">CBUS1</text>
<text x="155.6" y="160.9">CBUS2</text>
<text x="198.1" y="156.3">10k</text>
<text x="82.1" y="166.7">1M</text>
<text x="82.3" y="162.9">R31</text>
<text x="90.9" y="162.9">5.1k</text>
<text x="135.1" y="162.2">GND</text>
<text x="155.6" y="163.4">CBUS3</text>
<text x="82.1" y="170.3">C12</text>
<text x="101.5" y="169.5">D10</text>
<text x="102.5" y="169.9" transform="rotate(-90 102.5 169.9)">1</text>
<text x="109.1" y="169.5">D11</text>
<text x="110.1" y="169.9" transform="rotate(-90 110.1 169.9)">1</text>
<text x="116.7" y="169.5">D12</text>
<text x="117.7" y="169.9" transform="rotate(-90 117.7 169.9)">1</text>
<text x="81" y="177.1">0.01uF</text>
<text x="86.9" y="182.7">GND</text>
<text x="93.2" y="182.7">GND</text>
<text x="99.6" y="182.7">GND</text>
<text x="107.2" y="182.7">GND</text>
<text x="114.8" y="182.7">GND</text>
<text x="126.2" y="182.7">GND</text>
</g>
<g font-size="1.8" fill="#725600">
<text x="139.5" y="35.2">VBUS</text>
<text x="154" y="41.5">GPIO46</text>
<text x="157.1" y="39">EN</text>
<text x="227.5" y="39">GPIO0</text>
<text x="254.2" y="41.5">I2S_BCK</text>
<text x="254.2" y="44">I2S_LRCK</text>
<text x="254.2" y="46.6">I2S_DOUT</text>
<text x="154.8" y="51.7">BEEP</text>
<text x="227.5" y="49.1">GPIO38</text>
<text x="227.5" y="51.7">GPIO39</text>
<text x="227.5" y="59.3">GPIO42</text>
<text x="227.5" y="54.2">GPIO40</text>
<text x="149.3" y="61.8">RAD_IN2</text>
<text x="150.2" y="64.4">GPIO16</text>
<text x="148.2" y="72">USB_D-</text>
<text x="152.2" y="69.4">SDA</text>
<text x="152.3" y="66.9">SCL</text>
<text x="227.5" y="66.9">BLINK</text>
<text x="145.5" y="77.1">BAT_SENSE</text>
<text x="148.2" y="74.5">USB_D+</text>
<text x="151.2" y="82.1">MOSI</text>
<text x="153.3" y="79.6">CS</text>
<text x="150.9" y="89.8">MUTE</text>
<text x="151.2" y="87.2">MISO</text>
<text x="152.1" y="84.7">SCK</text>
<text x="227.5" y="119">GPIO0</text>
<text x="232.6" y="159.6">EN</text>
</g>
<g font-size="1.8" fill="#a90000">
<text x="173.3" y="35.3">2</text>
<text x="213.3" y="35.3">26</text>
<text x="172.7" y="40.4">16</text>
<text x="173.3" y="37.8">3</text>
<text x="213.3" y="37.8">27</text>
<text x="213.3" y="40.4">28</text>
<text x="172.7" y="42.9">15</text>
<text x="173.3" y="45.5">4</text>
<text x="213.3" y="42.9">29</text>
<text x="213.3" y="45.5">30</text>
<text x="173.3" y="48">5</text>
<text x="173.3" y="50.5">6</text>
<text x="173.3" y="53.1">7</text>
<text x="213.3" y="48">31</text>
<text x="213.3" y="50.5">32</text>
<text x="213.3" y="53.1">33</text>
<text x="172.7" y="55.6">12</text>
<text x="213.3" y="55.6">34</text>
<text x="213.3" y="58.2">35</text>
<text x="172.7" y="65.8">10</text>
<text x="173.3" y="60.7">8</text>
<text x="173.3" y="63.2">9</text>
<text x="213.3" y="60.7">36</text>
<text x="213.3" y="63.2">37</text>
<text x="213.3" y="65.8">38</text>
<text x="172.7" y="68.3">11</text>
<text x="172.7" y="70.9">13</text>
<text x="213.3" y="68.3">39</text>
<text x="213.3" y="70.9">40</text>
<text x="172.7" y="73.4">14</text>
<text x="172.7" y="75.9">17</text>
<text x="213.3" y="73.4">41</text>
<text x="213.3" y="75.9">42</text>
<text x="172.7" y="78.5">18</text>
<text x="172.7" y="81">19</text>
<text x="172.7" y="83.6">20</text>
<text x="213.3" y="78.5">43</text>
<text x="213.3" y="81">44</text>
<text x="213.3" y="83.6">45</text>
<text x="172.7" y="86.1">21</text>
<text x="172.7" y="88.6">22</text>
<text x="213.3" y="86.1">46</text>
<text x="213.3" y="88.6">47</text>
<text x="172.7" y="91.2">23</text>
<text x="172.7" y="93.7">24</text>
<text x="213.3" y="91.2">48</text>
<text x="213.3" y="93.7">49</text>
<text x="172.7" y="96.3">25</text>
<text x="213.9" y="96.3">1</text>
<text x="218.2" y="125.2" transform="rotate(-90 218.2 125.2)">1</text>
<text x="131.4" y="129.3">15</text>
<text x="163.2" y="130.6">20</text>
<text x="211.4" y="128">2</text>
<text x="132" y="134.4">3</text>
<text x="163.8" y="133.1">4</text>
<text x="163.8" y="135.6">2</text>
<text x="218.2" y="132.8" transform="rotate(-90 218.2 132.8)">3</text>
<text x="131.4" y="139.4">13</text>
<text x="163.8" y="138.2">9</text>
<text x="163.8" y="140.7">1</text>
<text x="163.8" y="143.3">7</text>
<text x="131.4" y="144.5">12</text>
<text x="131.4" y="147.1">11</text>
<text x="163.8" y="145.8">8</text>
<text x="163.8" y="148.3">5</text>
<text x="131.4" y="150.9">14</text>
<text x="131.4" y="156">16</text>
<text x="163.2" y="154.7">18</text>
<text x="210.1" y="153.4">2</text>
<text x="216.9" y="150.6" transform="rotate(-90 216.9 150.6)">1</text>
<text x="101.3" y="156.9" transform="rotate(-90 101.3 156.9)">2</text>
<text x="109" y="156.9" transform="rotate(-90 109 156.9)">2</text>
<text x="116.6" y="156.9" transform="rotate(-90 116.6 156.9)">2</text>
<text x="132" y="161">6</text>
<text x="163.2" y="157.2">17</text>
<text x="163.2" y="159.8">10</text>
<text x="216.9" y="158.2" transform="rotate(-90 216.9 158.2)">3</text>
<text x="163.2" y="162.3">19</text>
<text x="101.3" y="172.2" transform="rotate(-90 101.3 172.2)">1</text>
<text x="109" y="172.2" transform="rotate(-90 109 172.2)">1</text>
<text x="116.6" y="172.2" transform="rotate(-90 116.6 172.2)">1</text>
</g>
<g font-size="1.8" fill="#0f0f0f">
<text x="104.1" y="37.8">VBUS</text>
<text x="162.6" y="40.3">GPIO46</text>
<text x="163.8" y="37.8">EN</text>
<text x="80" y="45.4">USB_D-</text>
<text x="81.3" y="47.9">USB_D+</text>
<text x="217.2" y="47.9">GPIO38</text>
<text x="165.1" y="50.5">BEEP</text>
<text x="217.2" y="50.5">GPIO39</text>
<text x="217.2" y="53">GPIO40</text>
<text x="77.5" y="59.3">SHELL_GND</text>
<text x="217.2" y="58.1">GPIO42</text>
<text x="219.7" y="55.5">PWM</text>
<text x="21.6" y="61.9">USB_D-</text>
<text x="21.6" y="64.4">USB_D+</text>
<text x="158.7" y="65.7">SCL</text>
<text x="158.7" y="60.6">RAD_IN2</text>
<text x="158.7" y="63.2">GPIO16</text>
<text x="218.4" y="65.7">BLINK</text>
<text x="221" y="63.2">TX</text>
<text x="221" y="60.6">RX</text>
<text x="158.7" y="70.8">USB_D-</text>
<text x="158.7" y="68.2">SDA</text>
<text x="158.7" y="75.9">BAT_SENSE</text>
<text x="158.7" y="73.3">USB_D+</text>
<text x="271.8" y="94.9">SCL</text>
<text x="262.9" y="97.4">SDA</text>
<text x="167.6" y="130.5">RX</text>
<text x="167.6" y="133">TX</text>
<text x="238.8" y="134.3">RX_LED</text>
<text x="78.7" y="144.4">DP_N</text>
<text x="85.1" y="147">DP_P</text>
<text x="238.8" y="144.4">TX_LED</text>
<text x="17.8" y="159.7">DP_N</text>
<text x="78.7" y="158.4">SHELL_GND</text>
<text x="166.4" y="159.7">TX_LED</text>
<text x="167.6" y="157.1">RX_LED</text>
<text x="224.8" y="158.4">EN</text>
<text x="17.8" y="162.2">DP_P</text>
</g>
<g font-size="1.8" fill="#0000c2">
<text x="148.8" y="53.4">VOUT =</text>
<text x="148.8" y="55.5">VIN(R2/</text>
<text x="150" y="57.5">(R1+R2))</text>
<text x="227.5" y="56.7">PWM TO MOSFET</text>
<text x="25.1" y="77.6">0.01uF</text>
<text x="32.8" y="77.6">cap</text>
<text x="37.3" y="77.6">+</text>
<text x="40.1" y="77.6">1M</text>
<text x="43.9" y="77.6">is</text>
<text x="46.7" y="77.6">to</text>
<text x="49.8" y="77.6">filter</text>
<text x="55.5" y="77.6">out</text>
<text x="59.7" y="77.6">high-frequency</text>
<text x="75.7" y="77.6">noise0.01uF</text>
<text x="25.1" y="79.6">picked</text>
<text x="32.4" y="79.6">up</text>
<text x="35.9" y="79.6">by</text>
<text x="39.2" y="79.6">the</text>
<text x="43.3" y="79.6">shield,</text>
<text x="50.8" y="79.6">and</text>
<text x="55.4" y="79.6">disipate</text>
<text x="64.1" y="79.6">static</text>
<text x="70.6" y="79.6">charges.</text>
<text x="142.5" y="98.1">STRAPPING PINS:</text>
<text x="142.5" y="100.2">GPIO3:</text>
<text x="150" y="100.2">JTAG</text>
<text x="142.5" y="102.2">GPIO0:</text>
<text x="142.5" y="104.3">GPIO46:</text>
<text x="150" y="102.2">BOOT0</text>
<text x="151.2" y="104.3">VBUS?</text>
<text x="20.8" y="185.3">0.01uF</text>
<text x="28.5" y="185.3">cap</text>
<text x="33" y="185.3">+</text>
<text x="35.8" y="185.3">1M</text>
<text x="39.6" y="185.3">is</text>
<text x="42.4" y="185.3">to</text>
<text x="45.5" y="185.3">filter</text>
<text x="51.2" y="185.3">out</text>
<text x="55.4" y="185.3">high-frequency</text>
<text x="71.4" y="185.3">noise</text>
<text x="20.8" y="187.3">picked</text>
<text x="28.1" y="187.3">up</text>
<text x="31.6" y="187.3">by</text>
<text x="34.9" y="187.3">the</text>
<text x="39" y="187.3">shield,</text>
<text x="46.5" y="187.3">and</text>
<text x="51.1" y="187.3">disipate</text>
<text x="59.7" y="187.3">static</text>
<text x="66.2" y="187.3">charges.</text>
</g>
<g font-size="1.4" fill="#a90000">
<text x="33.2" y="37.8">A5</text>
<text x="67.4" y="40.4">B4_A9</text>
<text x="67.4" y="37.8">A4_B9</text>
<text x="33.2" y="45.5">A8</text>
<text x="68.7" y="42.9">B5</text>
<text x="68.8" y="45.5">A7</text>
<text x="33.2" y="51.8">B7</text>
<text x="66.9" y="53.1">A1_B12</text>
<text x="68.7" y="50.5">B8</text>
<text x="68.8" y="48">A6</text>
<text x="33.2" y="54.4">B6</text>
<text x="66.9" y="55.6">B1_A12</text>
<text x="68.2" y="59.4">SH1</text>
<text x="68.2" y="62">SH2</text>
<text x="68.2" y="64.5">SH3</text>
<text x="68.2" y="67.1">SH4</text>
<text x="35.8" y="136.9">A5</text>
<text x="70" y="136.9">A4_B9</text>
<text x="70" y="139.4">B4_A9</text>
<text x="71.3" y="142">B5</text>
<text x="35.8" y="144.5">A8</text>
<text x="71.3" y="149.6">B8</text>
<text x="71.3" y="144.5">A7</text>
<text x="71.3" y="147.1">A6</text>
<text x="35.7" y="150.9">B7</text>
<text x="35.7" y="153.4">B6</text>
<text x="69.5" y="152.1">A1_B12</text>
<text x="69.5" y="154.7">B1_A12</text>
<text x="70.8" y="158.5">SH1</text>
<text x="70.8" y="161">SH2</text>
<text x="70.8" y="163.6">SH3</text>
<text x="70.8" y="166.1">SH4</text>
</g>
<g font-size="1.4" fill="#006464">
<text x="37.8" y="38.8">CC1</text>
<text x="62.1" y="41.4">VBUS</text>
<text x="62.1" y="38.8">VBUS</text>
<text x="37.8" y="46.5">SBU1</text>
<text x="62.7" y="46.5">DN-</text>
<text x="63" y="43.9">CC2</text>
<text x="37.8" y="52.8">DN2-</text>
<text x="62" y="51.5">SBU2</text>
<text x="62.8" y="49">DP+</text>
<text x="37.8" y="55.3">DP2+</text>
<text x="62.9" y="54.1">GND</text>
<text x="62.9" y="56.6">GND</text>
<text x="57.6" y="60.4">SHELL_GND</text>
<text x="57.6" y="63">SHELL_GND</text>
<text x="57.6" y="65.5">SHELL_GND</text>
<text x="57.6" y="68">SHELL_GND</text>
<text x="40.4" y="137.9">CC1</text>
<text x="64.7" y="137.9">VBUS</text>
<text x="64.7" y="140.4">VBUS</text>
<text x="65.6" y="143">CC2</text>
<text x="40.4" y="145.5">SBU1</text>
<text x="65.2" y="145.5">DN-</text>
<text x="65.3" y="148.1">DP+</text>
<text x="40.4" y="151.9">DN2-</text>
<text x="40.4" y="154.4">DP2+</text>
<text x="64.6" y="150.6">SBU2</text>
<text x="65.5" y="153.1">GND</text>
<text x="65.5" y="155.7">GND</text>
<text x="60.1" y="159.5">SHELL_GND</text>
<text x="60.1" y="162">SHELL_GND</text>
<text x="60.1" y="164.6">SHELL_GND</text>
<text x="60.1" y="167.1">SHELL_GND</text>
</g>
</svg>
